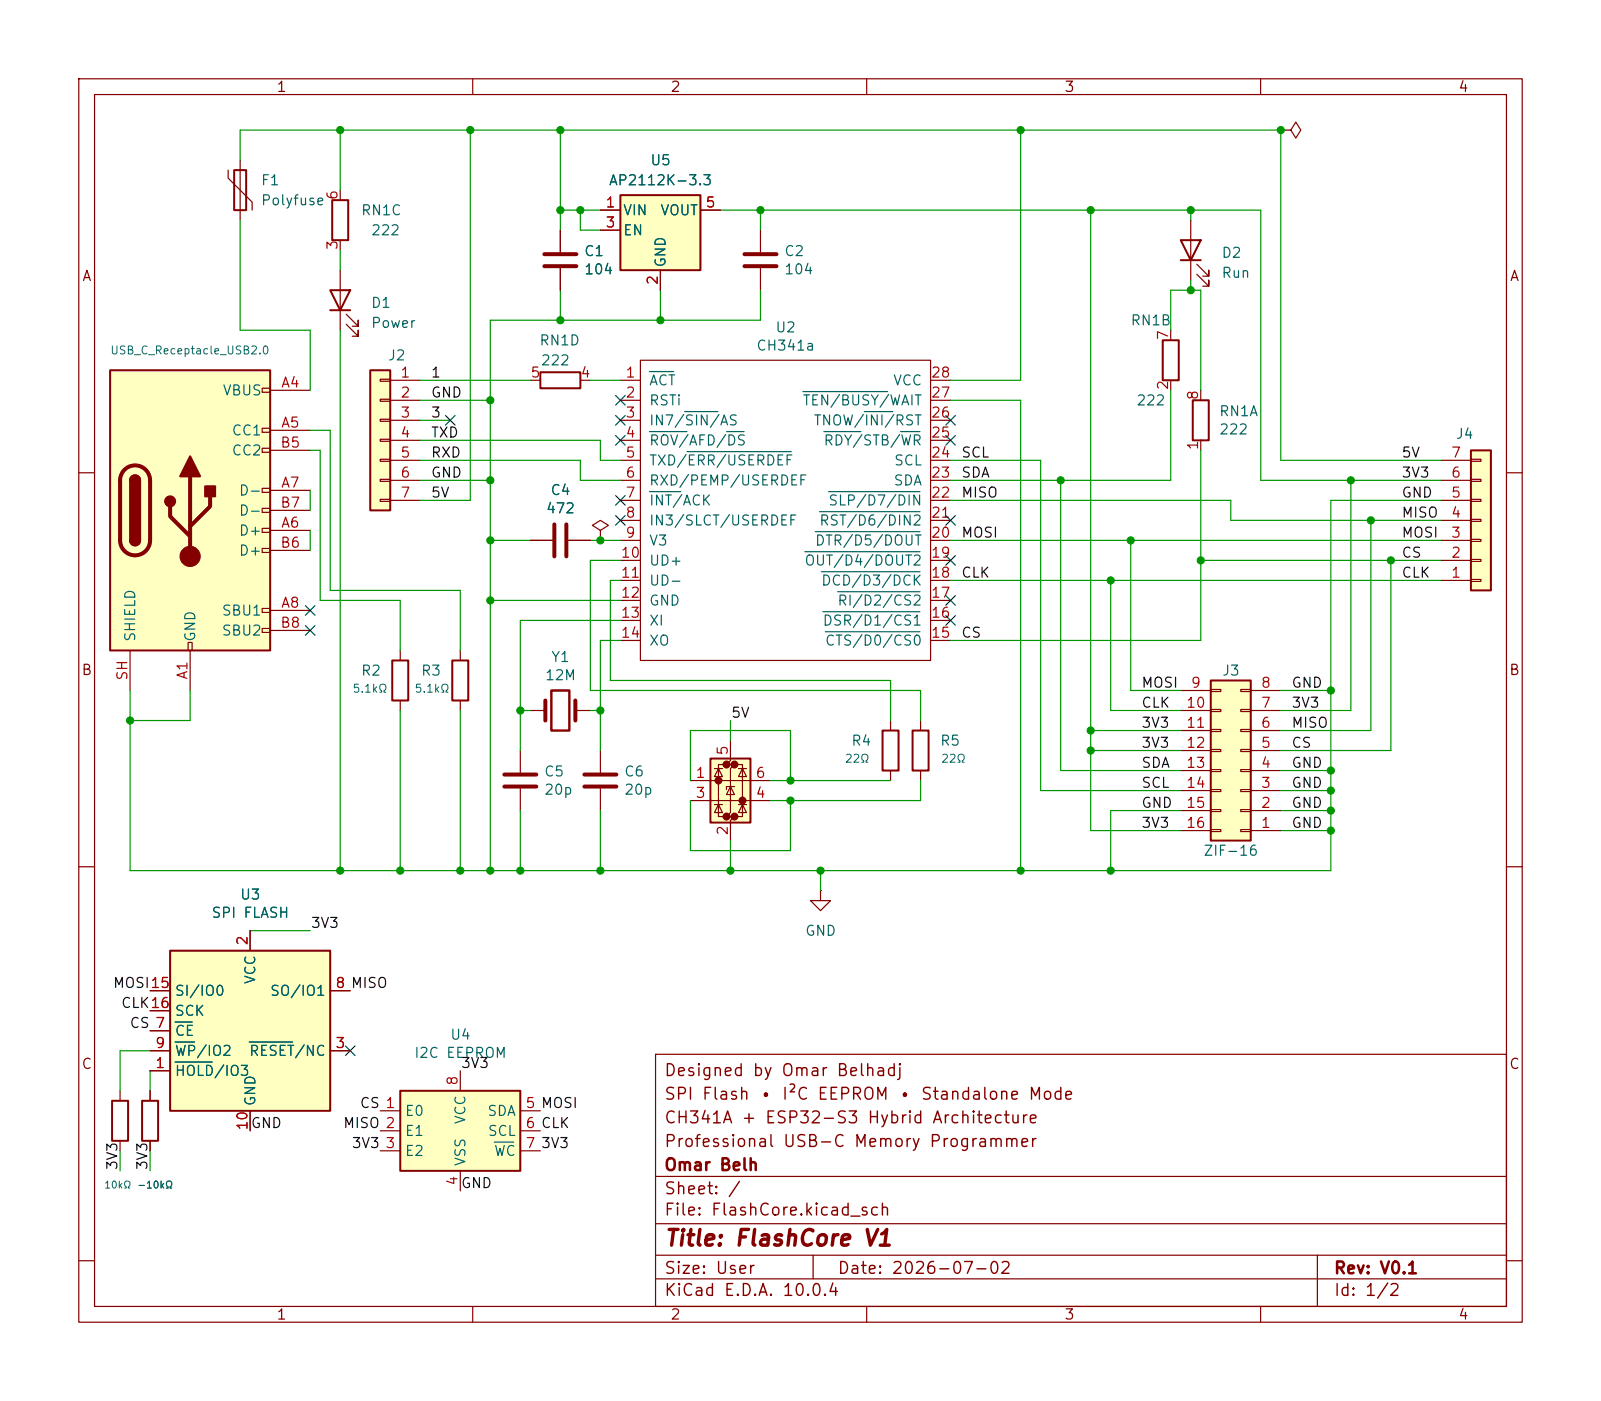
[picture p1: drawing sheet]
<svg xmlns="http://www.w3.org/2000/svg" width="203mm" height="178mm" viewBox="0 0 203 178" stroke-linecap="round" stroke-linejoin="round" font-family="sans-serif">
<g fill="none" stroke="#840000" stroke-width=".15">
<path d="M10 10h183.2v157.8h-183.2zM12 12h179.2v153.8h-179.2zM60 10v2M110 10v2M160 10v2M29 21.6v1l3 3.1v1M30.5 20.3v7.6M71.1 29.2v2.8M71.1 34v2.8M10 60h2M191.2 60h2M10 110h2"/>
<path d="M191.2 110h2M83.2 133.8h108v32h-108zM83.2 159.3h108M83.2 155.3h108M83.2 149.3h108M103.2 159.3v3M167.2 159.3v6.5M10 160h2M60 165.8v2M83.2 162.3h108M110 165.8v2M160 165.8v2"/>
<path d="M191.2 160h2"/>
</g>
<path d="M29.7 21.6h1.5v5.1h-1.5z" fill="none" stroke="#840000" stroke-width=".25"/>
<path d="M69.1 32.3h4.1M69.1 33.8h4.1" fill="none" stroke="#840000" stroke-width=".51"/>
<path d="M153.7 86.4h5v20.3h-5z" fill="#ffffc2"/>
<path d="M153.7 86.4h5v20.3h-5z" fill="none" stroke="#840000" stroke-width=".25"/>
<g fill="none" stroke="#840000" stroke-width=".15">
<path d="M67.3 90.2h1.9M73 90.2h1.9M76.2 95.3v2.7M149.9 97.8h3.8M149.9 95.3h3.8M149.9 92.7h3.8M149.9 90.2h3.8M149.9 87.6h3.8M153.7 97.7h1.2v.2h-1.2zM153.7 95.1h1.2v.3h-1.2zM153.7 92.6h1.2v.2h-1.2zM153.7 90h1.2v.3h-1.2z"/>
<path d="M153.7 87.5h1.2v.3h-1.2zM157.5 97.7h1.2v.2h-1.2zM157.5 95.1h1.2v.3h-1.2zM157.5 92.6h1.2v.2h-1.2zM157.5 90h1.2v.3h-1.2zM157.5 87.5h1.2v.3h-1.2zM158.7 97.8h3.9M158.7 95.3h3.9M158.7 92.7h3.9M158.7 90.2h3.9M158.7 87.6h3.9M76.2 100.1v2.8"/>
<path d="M149.9 105.4h3.8M149.9 102.9h3.8M149.9 100.3h3.8M153.7 105.3h1.2v.2h-1.2zM153.7 102.7h1.2v.3h-1.2zM153.7 100.2h1.2v.3h-1.2zM157.5 105.3h1.2v.2h-1.2zM157.5 102.7h1.2v.3h-1.2zM157.5 100.2h1.2v.3h-1.2zM158.7 105.4h3.9M158.7 102.9h3.9M158.7 100.3h3.9"/>
</g>
<path d="M69.2 88.9v2.5M73 88.9v2.5M74.2 98.3h4M74.2 99.8h4" fill="none" stroke="#840000" stroke-width=".51"/>
<path d="M70 87.6h2.3v5.1h-2.3z" fill="none" stroke="#840000" stroke-width=".3"/>
<path d="M90.2 96.3h5v8.1h-5z" fill="#ffffc2"/>
<g fill="#840000" stroke="#840000" stroke-width=".51">
<circle cx="91.2" cy="99.1" r=".25"/>
<circle cx="92.2" cy="97" r=".25"/>
<circle cx="92.2" cy="103.6" r=".25"/>
<circle cx="93.2" cy="97" r=".25"/>
<circle cx="93.2" cy="103.6" r=".25"/>
<circle cx="94.2" cy="101.6" r=".25"/>
</g>
<g fill="none" stroke="#840000" stroke-width=".15">
<path d="M162.6 16.5h1.2l.7-1 .6 1-.6 1-.7-1M162.6 16.5h.1M96.5 29.2v2.8M96.5 34v2.8M151.1 27.9v7.7M151.9 34.8l1.5 1.5v-.7v.7h-.7M151.9 33.5l1.5 1.6v-.8v.8h-.7M148.6 41.9v1.3M148.6 48.3v1.2M87.6 99.1h10.2M90.7 97.5h1M91.2 97.5l.5 1.1h-1z"/>
<path d="M92.2 97h-1v6.6h1M92.7 94v2.5l-.5 .5h1l-.5 .5v5.6l-.5 .5h1l-.5 .5v2.6M92.7 99.8l.5 1h-1zM93.2 99.8h-1v.4M93.2 97h1v6.6h-1M93.7 97.5h1M94.2 97.5l.5 1.1h-1zM87.6 101.6h10.2M90.7 102.1h1M91.2 102.1l.5 1h-1zM93.7 102.1h1M94.2 102.1l.5 1h-1z"/>
</g>
<path d="M149.9 30.5h2.5l-1.3 2.5zM149.9 33h2.5M147.6 43.2h2v5.1h-2zM90.2 96.3h5v8.1h-5z" fill="none" stroke="#840000" stroke-width=".25"/>
<path d="M94.5 32.3h4.1M94.5 33.8h4.1" fill="none" stroke="#840000" stroke-width=".51"/>
<path d="M78.7 24.8h10.2v9.5h-10.2z" fill="#ffffc2"/>
<path d="M41.9 36.8h2.5l-1.2 2.6zM41.9 39.4h2.5M42.2 25.4h2v5.1h-2zM78.7 24.8h10.2v9.5h-10.2zM68.6 47.2h5.1v2.1h-5.1zM151.4 50.8h2v5.1h-2zM49.8 83.8h2v5.1h-2zM57.4 83.8h2v5.1h-2zM112 92.7h2v5.1h-2zM115.8 92.7h2.1v5.1h-2.1z" fill="none" stroke="#840000" stroke-width=".25"/>
<g fill="none" stroke="#840000" stroke-width=".15">
<path d="M43.2 24.1v1.3M43.2 30.5v1.3M43.2 34.3v7.6M43.9 39.9l1.6 1.5v-.8v.8h-.8M76.2 26.7h2.5M76.2 29.2h2.5M83.8 34.3v2.5M88.9 26.7h2.5M43.9 41.1l1.6 1.6v-.8v.8h-.8M67.3 48.3h1.3M73.7 48.3h1.2M78.7 48.3h2.6"/>
<path d="M78.7 50.8h2.6M78.7 53.3h2.6M78.7 55.9h2.6M78.7 58.4h2.6M81.3 45.7h36.8v38.1h-36.8zM118.1 48.3h2.5M118.1 50.8h2.5M118.1 53.3h2.5M118.1 55.9h2.5M118.1 58.4h2.5M152.4 49.5v1.3M152.4 55.9v1.3"/>
<path d="M76.2 67.3l1-.6-1-.7-1 .7 1 .6v1.3M76.2 68.6h.1M78.7 61h2.6M78.7 63.5h2.6M78.7 66h2.6M78.7 68.6h2.6M78.7 71.1h2.6M78.7 73.7h2.6M78.7 76.2h2.6M78.7 78.7h2.6M118.1 61h2.5M118.1 63.5h2.5"/>
<path d="M118.1 66h2.5M118.1 68.6h2.5M118.1 71.1h2.5M118.1 73.7h2.5M118.1 76.2h2.5M118.1 78.7h2.5M50.8 82.6v1.2M50.8 88.9v1.3M58.4 82.6v1.2M58.4 88.9v1.3M78.7 81.3h2.6M113 91.4v1.3"/>
<path d="M113 97.8v1.3M116.8 91.4v1.3M116.8 97.8v1.3M118.1 81.3h2.5"/>
</g>
<g fill="none" stroke="#006464" stroke-width=".15">
<path d="M82.4 47.2h3.1M82.4 54.8h4.8M86.9 52.2h4.2M87.2 57.3h13.2M92.2 54.8h2.2M101.9 49.7h10.8M104.6 54.8h4.7M109.7 52.2h3.6M114.3 54.8h2.5M82.4 62.4h4M102.1 70h14.7M103.5 67.5h13.3"/>
<path d="M104 64.9h12.8M104.3 72.6h12.5M104.4 77.6h12.4M105.2 62.4h11.6M106.3 75.1h10.5M104.7 80.2h12.1"/>
</g>
<path d="M186.7 57.2h2.5v17.7h-2.5z" fill="#ffffc2"/>
<path d="M186.7 57.2h2.5v17.7h-2.5z" fill="none" stroke="#840000" stroke-width=".25"/>
<g fill="none" stroke="#840000" stroke-width=".15">
<path d="M182.9 58.4h3.8M186.7 58.3h1.3v.2h-1.3zM67.3 68.6h2.8M72.1 68.6h2.8M182.9 73.7h3.8M182.9 71.1h3.8M182.9 68.6h3.8M182.9 66h3.8M182.9 63.5h3.8M182.9 61h3.8M186.7 73.5h1.3v.3h-1.3zM186.7 71h1.3v.2h-1.3z"/>
<path d="M186.7 68.5h1.3v.2h-1.3zM186.7 65.9h1.3v.3h-1.3zM186.7 63.4h1.3v.2h-1.3zM186.7 60.8h1.3v.3h-1.3zM66 95.3v2.7M66 100.1v2.8"/>
</g>
<path d="M70.4 66.5v4.1M71.9 66.5v4.1M64 98.3h4.1M64 99.8h4.1" fill="none" stroke="#840000" stroke-width=".51"/>
<path d="M47 47h2.5v17.8h-2.5z" fill="#ffffc2"/>
<path d="M47 47h2.5v17.8h-2.5z" fill="none" stroke="#840000" stroke-width=".25"/>
<g fill="none" stroke="#840000" stroke-width=".15">
<path d="M48.3 48.1h1.2v.3h-1.2zM48.3 50.7h1.2v.2h-1.2zM48.3 53.2h1.2v.3h-1.2zM48.3 55.8h1.2v.2h-1.2zM48.3 58.3h1.2v.2h-1.2zM49.5 48.3h3.8M49.5 50.8h3.8M49.5 53.3h3.8M49.5 55.9h3.8M49.5 58.4h3.8M48.3 60.8h1.2v.3h-1.2zM48.3 63.4h1.2v.2h-1.2z"/>
<path d="M49.5 61h3.8M49.5 63.5h3.8"/>
</g>
<path d="M14 47h20.3v35.6h-20.3z" fill="#ffffc2"/>
<g fill="none" stroke="#840000" stroke-width=".15">
<path d="M33.3 49.3h1v.5h-1zM33.3 54.4h1v.5h-1zM33.3 56.9h1v.5h-1zM34.3 49.5h5.1M34.3 54.6h5.1M34.3 57.2h5.1M33.3 62h1v.5h-1zM33.3 64.5h1v.5h-1zM33.3 67.1h1v.5h-1zM33.3 69.6h1v.5h-1zM33.3 77.2h1v.5h-1zM33.3 79.8h1v.5h-1z"/>
<path d="M34.3 67.3h5.1M34.3 62.2h5.1M34.3 77.5h5.1M34.3 69.9h5.1M34.3 64.8h5.1M16.5 82.6v5M23.9 81.5h.5v1.1h-.5zM24.1 82.6v5M34.3 80h5.1"/>
</g>
<path d="M14 47h20.3v35.6h-20.3zM16.5 61a.64 .64 0 0 1 .6-.7 .64 .64 0 0 1 .7 .7M16.5 68.6a.64 .64 0 0 0 .6 .6 .64 .64 0 0 0 .7-.6" fill="none" stroke="#840000" stroke-width=".25"/>
<path d="M15.8 59.6a1.9 1.9 0 0 1 2.1-.4 1.9 1.9 0 0 1 1.1 1.8v7.6a1.91 1.91 0 0 1-1.9 1.9 1.91 1.91 0 0 1-1.9-1.9v-7.6a1.9 1.9 0 0 1 .6-1.4zM21.6 64.3v1.2l2.5 2.6M24.1 60.5v10.1M26.7 63v1.3l-2.6 2.5" fill="none" stroke="#840000" stroke-width=".51"/>
<g fill="#840000" stroke="#840000" stroke-width=".25">
<path d="M16.5 61h1.3v7.6h-1.3z"/>
<path d="M16.7 60.5a.64 .64 0 0 1 .7-.1 .64 .64 0 0 1 .4 .6h-1.3z"/>
<path d="M16.5 68.6h1.3a.64 .64 0 0 1-.7 .6 .64 .64 0 0 1-.6-.6z"/>
<path d="M24.1 57.9l1.3 2.6h-2.5z"/>
<path d="M26 61.7h1.3v1.3h-1.3z"/>
<circle cx="21.6" cy="63.6" r=".63"/>
</g>
<circle cx="24.1" cy="70.6" r="1.27" fill="#840000" stroke="#840000" stroke-width=".15"/>
<path d="M21.6 120.7h20.3v20.3h-20.3z" fill="#ffffc2"/>
<path d="M14.2 139.7h2.1v5.1h-2.1zM18 139.7h2.1v5.1h-2.1zM21.6 120.7h20.3v20.3h-20.3z" fill="none" stroke="#840000" stroke-width=".25"/>
<g fill="none" stroke="#840000" stroke-width=".15">
<path d="M31.7 118.1v2.6M15.2 138.4v1.3M19 135.9h2.6M19 133.4h2.6M19 130.8h2.6M19 125.7h2.6M19 128.3h2.6M19 138.4v1.3M41.9 133.4h2.5M41.9 125.7h2.5M15.2 144.8v1.3M19 144.8v1.3"/>
<path d="M31.7 141v2.5"/>
</g>
<path d="M22.2 134.8h4.7M22.2 132.2h2.5M22.2 129.7h2.2M31.6 132.2h5.5" fill="none" stroke="#006464" stroke-width=".15"/>
<path d="M50.8 138.4h15.2v10.2h-15.2z" fill="#ffffc2"/>
<path d="M50.8 138.4h15.2v10.2h-15.2z" fill="none" stroke="#840000" stroke-width=".25"/>
<g fill="none" stroke="#840000" stroke-width=".15">
<path d="M71.1 29.2v2.8M71.1 34v2.8M76.2 26.7h2.5M76.2 29.2h2.5M83.8 34.3v2.5M88.9 26.7h2.5M67.3 68.6h2.8M72.1 68.6h2.8M76.2 68.6h.1M31.7 118.1v2.6M104.1 113v1.3h1.3l-1.3 1.3-1.2-1.3h1.2M104.1 113h.1"/>
<path d="M19 135.9h2.6M19 133.4h2.6M19 130.8h2.6M19 125.7h2.6M19 128.3h2.6M19 138.4v1.3M41.9 133.4h2.5M41.9 125.7h2.5M58.4 135.9v2.5M19 144.8v1.3M31.7 141v2.5M48.3 141h2.5"/>
<path d="M48.3 143.5h2.5M48.3 146.1h2.5M58.4 148.6v2.5M66 141h2.6M66 143.5h2.6M66 146.1h2.6"/>
</g>
<path d="M22.2 134.8h4.7M22.2 132.2h2.5M22.2 129.7h2.2M31.6 132.2h5.5M62.7 144.9h2.5" fill="none" stroke="#006464" stroke-width=".15"/>
<g fill="none" stroke="#009600" stroke-width=".15">
<path d="M43.2 16.5v7.6M59.7 16.5v47h-6.4M71.1 16.5v12.7M129.5 16.5v31.8h-8.9M30.5 20.3v-3.8h132.1v41.9h20.3M30.5 27.9v14h8.9v7.6M43.2 31.8v2.5M71.1 26.7h5.1M71.1 36.8v3.8M73.7 26.7v2.5h2.5M83.8 36.8v3.8M91.4 26.7h68.6v34.3h22.9"/>
<path d="M96.5 26.7v2.5M96.5 36.8v3.8h-34.3v69.9M138.4 26.7v78.7h11.5M151.1 26.7v1.2M151.1 35.6v1.2M39.4 57.2h1.2v19h10.2v6.4M39.4 54.6h2.5v20.3h16.5v7.7M43.2 41.9v68.6M53.3 58.4h20.4v2.6h5M53.3 55.9h22.9v2.5h2.5M53.3 48.3h14M53.3 50.8h8.9"/>
<path d="M53.3 53.3h3.8M74.9 48.3h3.8M120.6 58.4h11.5v41.9h17.8M120.6 50.8h8.9v59.7M148.6 41.9v-5.1h3.8v12.7M148.6 49.5v11.5h-28M152.4 57.2v24.1h-31.8M39.4 62.2v2.6M39.4 67.3v2.6M53.3 61h8.9M62.2 68.6h5.1M62.2 76.2h16.5"/>
<path d="M74.9 68.6h3.8M78.7 71.1h-3.8v16.5h41.9v3.8M78.7 73.7h-1.2v12.7h35.5v5M78.7 78.7h-12.7v16.6M120.6 63.5h35.6v2.5h26.7M120.6 68.6h62.3M120.6 73.7h62.3M134.6 61v36.8h15.3M141 73.7v16.5h8.9M143.5 68.6v19h6.4M152.4 71.1h30.5M171.4 61v29.2h-8.8"/>
<path d="M174 66v26.7h-11.4M176.5 71.1v24.2h-13.9M182.9 63.5h-14v47h-152.4v-22.9M24.1 87.6v3.8h-7.6M50.8 90.2v20.3M58.4 90.2v20.3M66 90.2h1.3M74.9 90.2h1.3M78.7 81.3h-2.5v14M87.6 99.1v-6.4h12.7v6.4M92.7 91.4v2.6M97.8 99.1h15.2"/>
<path d="M116.8 99.1v2.5h-19M138.4 95.3h11.5M138.4 92.7h11.5M162.6 97.8h6.3M162.6 87.6h6.3M31.7 118.1h7.7M66 102.9v7.6M76.2 102.9v7.6M87.6 101.6v6.4h12.7v-6.4M92.7 106.7v3.8M104.1 110.5v2.5M149.9 102.9h-8.9v7.6"/>
<path d="M162.6 105.4h6.3M162.6 102.9h6.3M162.6 100.3h6.3M19 133.4h-3.8v5M19 135.9v2.5M15.2 146.1v2.5M19 146.1v2.5"/>
</g>
<g fill="none" stroke="#000084" stroke-width=".15">
<path d="M56.5 52.7l1.3 1.2M57.8 52.7l-1.3 1.2M78.1 50.2l1.2 1.2M78.1 55.3l1.2 1.2M78.1 52.7l1.2 1.2M79.3 50.2l-1.2 1.2M79.3 55.3l-1.2 1.2M79.3 52.7l-1.2 1.2M120 52.7l1.3 1.2M120 55.3l1.3 1.2M121.3 52.7l-1.3 1.2M121.3 55.3l-1.3 1.2"/>
<path d="M38.8 76.9l1.2 1.2M38.8 79.4l1.2 1.2M40 76.9l-1.2 1.2M40 79.4l-1.2 1.2M78.1 62.9l1.2 1.2M78.1 65.4l1.2 1.2M79.3 62.9l-1.2 1.2M79.3 65.4l-1.2 1.2M120 78.1l1.3 1.2M120 65.4l1.3 1.2M120 70.5l1.3 1.2M120 75.6l1.3 1.2"/>
<path d="M121.3 78.1l-1.3 1.2M121.3 65.4l-1.3 1.2M121.3 70.5l-1.3 1.2M121.3 75.6l-1.3 1.2M43.8 132.7l1.3 1.3M45.1 132.7l-1.3 1.3"/>
</g>
<g fill="#009600" stroke="#009600" stroke-width=".13">
<circle cx="92.7" cy="110.5" r=".46"/>
<circle cx="129.5" cy="110.5" r=".46"/>
<circle cx="104.1" cy="110.5" r=".46"/>
<circle cx="100.3" cy="101.6" r=".46"/>
<circle cx="100.3" cy="99.1" r=".46"/>
<circle cx="134.6" cy="61" r=".46"/>
<circle cx="143.5" cy="68.6" r=".46"/>
<circle cx="168.9" cy="87.6" r=".46"/>
<circle cx="168.9" cy="100.3" r=".46"/>
<circle cx="168.9" cy="97.8" r=".46"/>
<circle cx="168.9" cy="105.4" r=".46"/>
<circle cx="168.9" cy="102.9" r=".46"/>
<circle cx="152.4" cy="71.1" r=".46"/>
<circle cx="174" cy="66" r=".46"/>
<circle cx="171.4" cy="61" r=".46"/>
<circle cx="176.5" cy="71.1" r=".46"/>
<circle cx="138.4" cy="26.7" r=".46"/>
<circle cx="151.1" cy="26.7" r=".46"/>
<circle cx="151.1" cy="36.8" r=".46"/>
<circle cx="129.5" cy="16.5" r=".46"/>
<circle cx="162.6" cy="16.5" r=".46"/>
<circle cx="141" cy="110.5" r=".46"/>
<circle cx="138.4" cy="95.3" r=".46"/>
<circle cx="138.4" cy="92.7" r=".46"/>
<circle cx="141" cy="73.7" r=".46"/>
<circle cx="16.5" cy="91.4" r=".46"/>
<circle cx="62.2" cy="76.2" r=".46"/>
<circle cx="76.2" cy="90.2" r=".46"/>
<circle cx="66" cy="90.2" r=".46"/>
<circle cx="58.4" cy="110.5" r=".46"/>
<circle cx="50.8" cy="110.5" r=".46"/>
<circle cx="59.7" cy="16.5" r=".46"/>
<circle cx="71.1" cy="16.5" r=".46"/>
<circle cx="71.1" cy="26.7" r=".46"/>
<circle cx="43.2" cy="16.5" r=".46"/>
<circle cx="83.8" cy="40.6" r=".46"/>
<circle cx="96.5" cy="26.7" r=".46"/>
<circle cx="62.2" cy="68.6" r=".46"/>
<circle cx="62.2" cy="50.8" r=".46"/>
<circle cx="62.2" cy="61" r=".46"/>
<circle cx="73.7" cy="26.7" r=".46"/>
<circle cx="71.1" cy="40.6" r=".46"/>
<circle cx="76.2" cy="68.6" r=".46"/>
<circle cx="66" cy="110.5" r=".46"/>
<circle cx="62.2" cy="110.5" r=".46"/>
<circle cx="76.2" cy="110.5" r=".46"/>
<circle cx="43.2" cy="110.5" r=".46"/>
</g>
<text font-size="2" fill="#840000" x="84.2" y="158.6">Title: FlashCore V1</text>
<g font-size="1.5" fill="#840000">
<text x="84.2" y="136.9">Designed by Omar Belhadj</text>
<text x="84.2" y="142.9">CH341A + ESP32-S3 Hybrid Architecture</text>
<text x="84.2" y="139.9">SPI Flash • I²C EEPROM • Standalone Mode</text>
<text x="84.2" y="148.9">Omar Belh</text>
<text x="84.2" y="145.9">Professional USB-C Memory Programmer</text>
<text x="84.2" y="154.6">File: FlashCore.kicad_sch</text>
<text x="84.2" y="151.9">Sheet: /</text>
<text x="84.2" y="164.8">KiCad E.D.A. 10.0.4</text>
<text x="84.2" y="162">Size: User</text>
<text x="106.2" y="162">Date: 2026-07-02</text>
<text x="169.2" y="162">Rev: V0.1</text>
<text x="169.2" y="164.8">Id: 1/2</text>
</g>
<g font-size="1.3" fill="#840000">
<text x="35" y="12">1</text>
<text x="85" y="12">2</text>
<text x="135" y="12">3</text>
<text x="185" y="12">4</text>
<text x="10.3" y="36">A</text>
<text x="191.5" y="36">A</text>
<text x="10.3" y="86">B</text>
<text x="191.5" y="86">B</text>
<text x="10.3" y="136">C</text>
<text x="191.5" y="136">C</text>
<text x="35" y="167.8">1</text>
<text x="85" y="167.8">2</text>
<text x="135" y="167.8">3</text>
<text x="185" y="167.8">4</text>
</g>
<g font-size="1.3" fill="#006464">
<text x="33" y="23.8">F1</text>
<text x="77.2" y="23.8">AP2112K-3.3</text>
<text x="82.4" y="21.3">U5</text>
<text x="33" y="26.4">Polyfuse</text>
<text x="45.7" y="27.6">RN1C</text>
<text x="79" y="27.6">VIN</text>
<text x="83.7" y="27.6">VOUT</text>
<text x="47" y="30.2">222</text>
<text x="74.1" y="32.8">C1</text>
<text x="74.1" y="35.1">104</text>
<text x="79" y="30.2">EN</text>
<text x="84.8" y="34" transform="rotate(-90 84.8 34)">GND</text>
<text x="99.5" y="32.8">C2</text>
<text x="99.5" y="35.1">104</text>
<text x="154.9" y="33">D2</text>
<text x="154.9" y="35.6">Run</text>
<text x="47" y="39.4">D1</text>
<text x="47" y="41.9">Power</text>
<text x="143.4" y="41.6">RN1B</text>
<text x="49.2" y="46.1">J2</text>
<text x="68.4" y="44.2">RN1D</text>
<text x="68.5" y="46.7">222</text>
<text x="95.9" y="44.8">CH341a</text>
<text x="98.3" y="42.5">U2</text>
<text x="28.2" y="50.5">VBUS</text>
<text x="82.3" y="49.2">ACT</text>
<text x="82.3" y="51.8">RSTi</text>
<text x="101.8" y="51.8">TEN/BUSY/WAIT</text>
<text x="113.3" y="49.2">VCC</text>
<text x="144.1" y="51.8">222</text>
<text x="154.6" y="53.1">RN1A</text>
<text x="29.3" y="55.6">CC1</text>
<text x="29.3" y="58.1">CC2</text>
<text x="82.3" y="54.3">IN7/SIN/AS</text>
<text x="82.3" y="56.9">ROV/AFD/DS</text>
<text x="82.3" y="59.4">TXD/ERR/USERDEF</text>
<text x="103.2" y="54.3">TNOW/INI/RST</text>
<text x="104.4" y="56.9">RDY/STB/WR</text>
<text x="113.4" y="59.4">SCL</text>
<text x="154.6" y="55.5">222</text>
<text x="184.7" y="56">J4</text>
<text x="30.2" y="63.2">D-</text>
<text x="30.2" y="65.7">D-</text>
<text x="69.2" y="65.5">472</text>
<text x="69.8" y="63.2">C4</text>
<text x="82.3" y="61.9">RXD/PEMP/USERDEF</text>
<text x="82.3" y="64.5">INT/ACK</text>
<text x="105" y="64.5">SLP/D7/DIN</text>
<text x="113.3" y="61.9">SDA</text>
<text x="30.2" y="68.3">D+</text>
<text x="30.2" y="70.8">D+</text>
<text x="82.3" y="67">IN3/SLCT/USERDEF</text>
<text x="82.3" y="69.6">V3</text>
<text x="103.3" y="69.6">DTR/D5/DOUT</text>
<text x="103.9" y="67">RST/D6/DIN2</text>
<text x="82.3" y="72.1">UD+</text>
<text x="82.3" y="74.6">UD-</text>
<text x="82.3" y="77.2">GND</text>
<text x="102" y="72.1">OUT/D4/DOUT2</text>
<text x="104.1" y="74.6">DCD/D3/DCK</text>
<text x="106.2" y="77.2">RI/D2/CS2</text>
<text x="17.5" y="81.5" transform="rotate(-90 17.5 81.5)">SHIELD</text>
<text x="25.1" y="81.5" transform="rotate(-90 25.1 81.5)">GND</text>
<text x="28.1" y="78.4">SBU1</text>
<text x="28.1" y="81">SBU2</text>
<text x="82.3" y="79.7">XI</text>
<text x="82.3" y="82.3">XO</text>
<text x="104.3" y="79.7">DSR/D1/CS1</text>
<text x="104.6" y="82.3">CTS/D0/CS0</text>
<text x="45.7" y="86.1">R2</text>
<text x="53.3" y="86.1">R3</text>
<text x="69.1" y="86.6">12M</text>
<text x="69.9" y="84.3">Y1</text>
<text x="155" y="86.1">J3</text>
<text x="108" y="95">R4</text>
<text x="119.2" y="95">R5</text>
<text x="69" y="98.9">C5</text>
<text x="69" y="101.2">20p</text>
<text x="79.1" y="98.9">C6</text>
<text x="79.1" y="101.2">20p</text>
<text x="152.7" y="108.9">ZIF-16</text>
<text x="26.7" y="116.8">SPI FLASH</text>
<text x="30.4" y="114.5">U3</text>
<text x="102.1" y="119.1">GND</text>
<text x="32.7" y="125" transform="rotate(-90 32.7 125)">VCC</text>
<text x="22.1" y="131.8">CE</text>
<text x="22.1" y="126.7">SI/IO0</text>
<text x="22.1" y="129.2">SCK</text>
<text x="34.2" y="126.7">SO/IO1</text>
<text x="22.1" y="136.9">HOLD/IO3</text>
<text x="22.1" y="134.3">WP/IO2</text>
<text x="31.5" y="134.3">RESET/NC</text>
<text x="52.5" y="134.6">I2C EEPROM</text>
<text x="57" y="132.3">U4</text>
<text x="32.7" y="140.5" transform="rotate(-90 32.7 140.5)">GND</text>
<text x="51.3" y="141.9">E0</text>
<text x="59.4" y="142.8" transform="rotate(-90 59.4 142.8)">VCC</text>
<text x="61.8" y="141.9">SDA</text>
<text x="51.3" y="144.5">E1</text>
<text x="51.3" y="147">E2</text>
<text x="59.4" y="148.1" transform="rotate(-90 59.4 148.1)">VSS</text>
<text x="61.8" y="144.5">SCL</text>
<text x="62.6" y="147">WC</text>
</g>
<g font-size="1.3" fill="#a90000">
<text x="43.2" y="25.5" transform="rotate(-90 43.2 25.5)">6</text>
<text x="76.8" y="26.6">1</text>
<text x="76.8" y="29.2">3</text>
<text x="89.5" y="26.6">5</text>
<text x="43.2" y="31.8" transform="rotate(-90 43.2 31.8)">3</text>
<text x="83.8" y="36.3" transform="rotate(-90 83.8 36.3)">2</text>
<text x="148.6" y="43.3" transform="rotate(-90 148.6 43.3)">7</text>
<text x="35.6" y="49.5">A4</text>
<text x="50.7" y="48.2">1</text>
<text x="50.7" y="50.8">2</text>
<text x="50.7" y="53.3">3</text>
<text x="67.2" y="48.2">5</text>
<text x="73.6" y="48.2">4</text>
<text x="79.3" y="48.2">1</text>
<text x="79.3" y="50.8">2</text>
<text x="79.3" y="53.3">3</text>
<text x="118.1" y="53.3">26</text>
<text x="118.1" y="50.8">27</text>
<text x="118.1" y="48.2">28</text>
<text x="148.6" y="49.6" transform="rotate(-90 148.6 49.6)">2</text>
<text x="152.4" y="50.9" transform="rotate(-90 152.4 50.9)">8</text>
<text x="35.5" y="57.1">B5</text>
<text x="35.6" y="54.6">A5</text>
<text x="50.7" y="55.9">4</text>
<text x="50.7" y="58.4">5</text>
<text x="79.3" y="55.9">4</text>
<text x="79.3" y="58.4">5</text>
<text x="118.1" y="58.4">24</text>
<text x="118.1" y="55.9">25</text>
<text x="152.4" y="57.2" transform="rotate(-90 152.4 57.2)">1</text>
<text x="184.1" y="58.4">7</text>
<text x="35.5" y="64.7">B7</text>
<text x="35.6" y="62.2">A7</text>
<text x="50.7" y="60.9">6</text>
<text x="50.7" y="63.5">7</text>
<text x="79.3" y="60.9">6</text>
<text x="79.3" y="63.5">7</text>
<text x="118.1" y="63.5">22</text>
<text x="118.1" y="60.9">23</text>
<text x="184.1" y="63.5">5</text>
<text x="184.1" y="60.9">6</text>
<text x="35.5" y="69.8">B6</text>
<text x="35.6" y="67.3">A6</text>
<text x="78.7" y="71.1">10</text>
<text x="79.3" y="66">8</text>
<text x="79.3" y="68.6">9</text>
<text x="118.1" y="71.1">19</text>
<text x="118.1" y="68.6">20</text>
<text x="118.1" y="66">21</text>
<text x="184.1" y="71.1">2</text>
<text x="184.1" y="68.6">3</text>
<text x="184.1" y="66">4</text>
<text x="35.6" y="77.4">A8</text>
<text x="78.7" y="73.6">11</text>
<text x="78.7" y="76.2">12</text>
<text x="118.1" y="76.2">17</text>
<text x="118.1" y="73.6">18</text>
<text x="184.1" y="73.6">1</text>
<text x="35.5" y="80">B8</text>
<text x="78.7" y="78.7">13</text>
<text x="78.7" y="81.3">14</text>
<text x="118.1" y="81.3">15</text>
<text x="118.1" y="78.7">16</text>
<text x="16.5" y="86.5" transform="rotate(-90 16.5 86.5)">SH</text>
<text x="24.1" y="86.3" transform="rotate(-90 24.1 86.3)">A1</text>
<text x="151.1" y="87.6">9</text>
<text x="159.9" y="87.6">8</text>
<text x="92.7" y="96" transform="rotate(-90 92.7 96)">5</text>
<text x="150.5" y="90.1">10</text>
<text x="150.5" y="92.7">11</text>
<text x="150.5" y="95.2">12</text>
<text x="159.9" y="95.2">5</text>
<text x="159.9" y="92.7">6</text>
<text x="159.9" y="90.1">7</text>
<text x="88.2" y="99">1</text>
<text x="88.2" y="101.6">3</text>
<text x="95.8" y="101.6">4</text>
<text x="95.8" y="99">6</text>
<text x="150.5" y="97.8">13</text>
<text x="150.5" y="100.3">14</text>
<text x="159.9" y="100.3">3</text>
<text x="159.9" y="97.8">4</text>
<text x="92.7" y="106.1" transform="rotate(-90 92.7 106.1)">2</text>
<text x="150.5" y="102.8">15</text>
<text x="150.5" y="105.4">16</text>
<text x="159.9" y="105.4">1</text>
<text x="159.9" y="102.8">2</text>
<text x="19" y="125.7">15</text>
<text x="31.7" y="120.1" transform="rotate(-90 31.7 120.1)">2</text>
<text x="42.5" y="125.7">8 MISO</text>
<text x="42.5" y="125.7">8</text>
<text x="19" y="128.2">16</text>
<text x="19.6" y="130.8">7</text>
<text x="19.6" y="135.9">1</text>
<text x="19.6" y="133.3">9</text>
<text x="42.5" y="133.3">3</text>
<text x="58.4" y="137.9" transform="rotate(-90 58.4 137.9)">8</text>
<text x="31.7" y="143.6" transform="rotate(-90 31.7 143.6)">10</text>
<text x="66.6" y="140.9">5 MOSI</text>
<text x="66.6" y="143.5">6 CLK</text>
<text x="48.8" y="146">3</text>
<text x="66.6" y="146">7</text>
<text x="58.4" y="150.6" transform="rotate(-90 58.4 150.6)">4</text>
</g>
<g font-size="1.3" fill="#0f0f0f">
<text x="54.6" y="48.2">1</text>
<text x="54.6" y="53.3">3</text>
<text x="54.6" y="50.8">GND</text>
<text x="54.6" y="58.4">RXD</text>
<text x="54.6" y="55.8">TXD</text>
<text x="121.9" y="58.4">SCL</text>
<text x="177.8" y="58.4">5V</text>
<text x="54.6" y="60.9">GND</text>
<text x="54.6" y="63.5">5V</text>
<text x="121.9" y="63.5">MISO</text>
<text x="121.9" y="60.9">SDA</text>
<text x="177.8" y="63.5">GND</text>
<text x="177.8" y="60.9">3V3</text>
<text x="121.9" y="68.5">MOSI</text>
<text x="177.8" y="71.1">CS</text>
<text x="177.8" y="66">MISO</text>
<text x="177.8" y="68.5">MOSI</text>
<text x="121.9" y="73.6">CLK</text>
<text x="177.8" y="73.6">CLK</text>
<text x="121.9" y="81.2">CS</text>
<text x="144.8" y="87.6">MOSI</text>
<text x="163.8" y="87.6">GND</text>
<text x="92.7" y="91.4">5V</text>
<text x="144.8" y="95.2">3V3</text>
<text x="144.8" y="92.7">3V3</text>
<text x="144.8" y="90.1">CLK</text>
<text x="163.8" y="95.2">CS</text>
<text x="163.8" y="92.7">MISO</text>
<text x="163.8" y="90.1">3V3</text>
<text x="144.8" y="97.8">SDA</text>
<text x="144.8" y="100.3">SCL</text>
<text x="163.8" y="97.8">GND</text>
<text x="163.8" y="100.3">GND</text>
<text x="144.8" y="102.8">GND</text>
<text x="144.8" y="105.4">3V3</text>
<text x="163.8" y="105.4">GND</text>
<text x="163.8" y="102.8">GND</text>
<text x="39.4" y="118.1">3V3</text>
<text x="14.3" y="125.7">MOSI15</text>
<text x="15.3" y="128.2">CLK16</text>
<text x="16.4" y="130.8">CS 7</text>
<text x="58.4" y="135.9">3V3</text>
<text x="31.7" y="143.5">GND</text>
<text x="43.5" y="143.5">MISO 2</text>
<text x="45.6" y="140.9">CS 1</text>
<text x="15.2" y="148.6" transform="rotate(-90 15.2 148.6)">3V3</text>
<text x="19" y="148.6" transform="rotate(-90 19 148.6)">3V3</text>
<text x="44.5" y="146">3V3</text>
<text x="68.6" y="146">3V3</text>
<text x="58.4" y="151.1">GND</text>
</g>
<g font-size="1" fill="#006464">
<text x="13.9" y="45.2">USB_C_Receptacle_USB2.0</text>
<text x="44.7" y="88.2">5.1kΩ</text>
<text x="52.5" y="88.2">5.1kΩ</text>
<text x="107.1" y="97">22Ω</text>
<text x="119.4" y="97">22Ω</text>
</g>
<g font-size=".9" fill="#006464">
<text x="13.1" y="151">10kΩ</text>
<text x="17.4" y="151">-10kΩ</text>
</g>
</svg>
